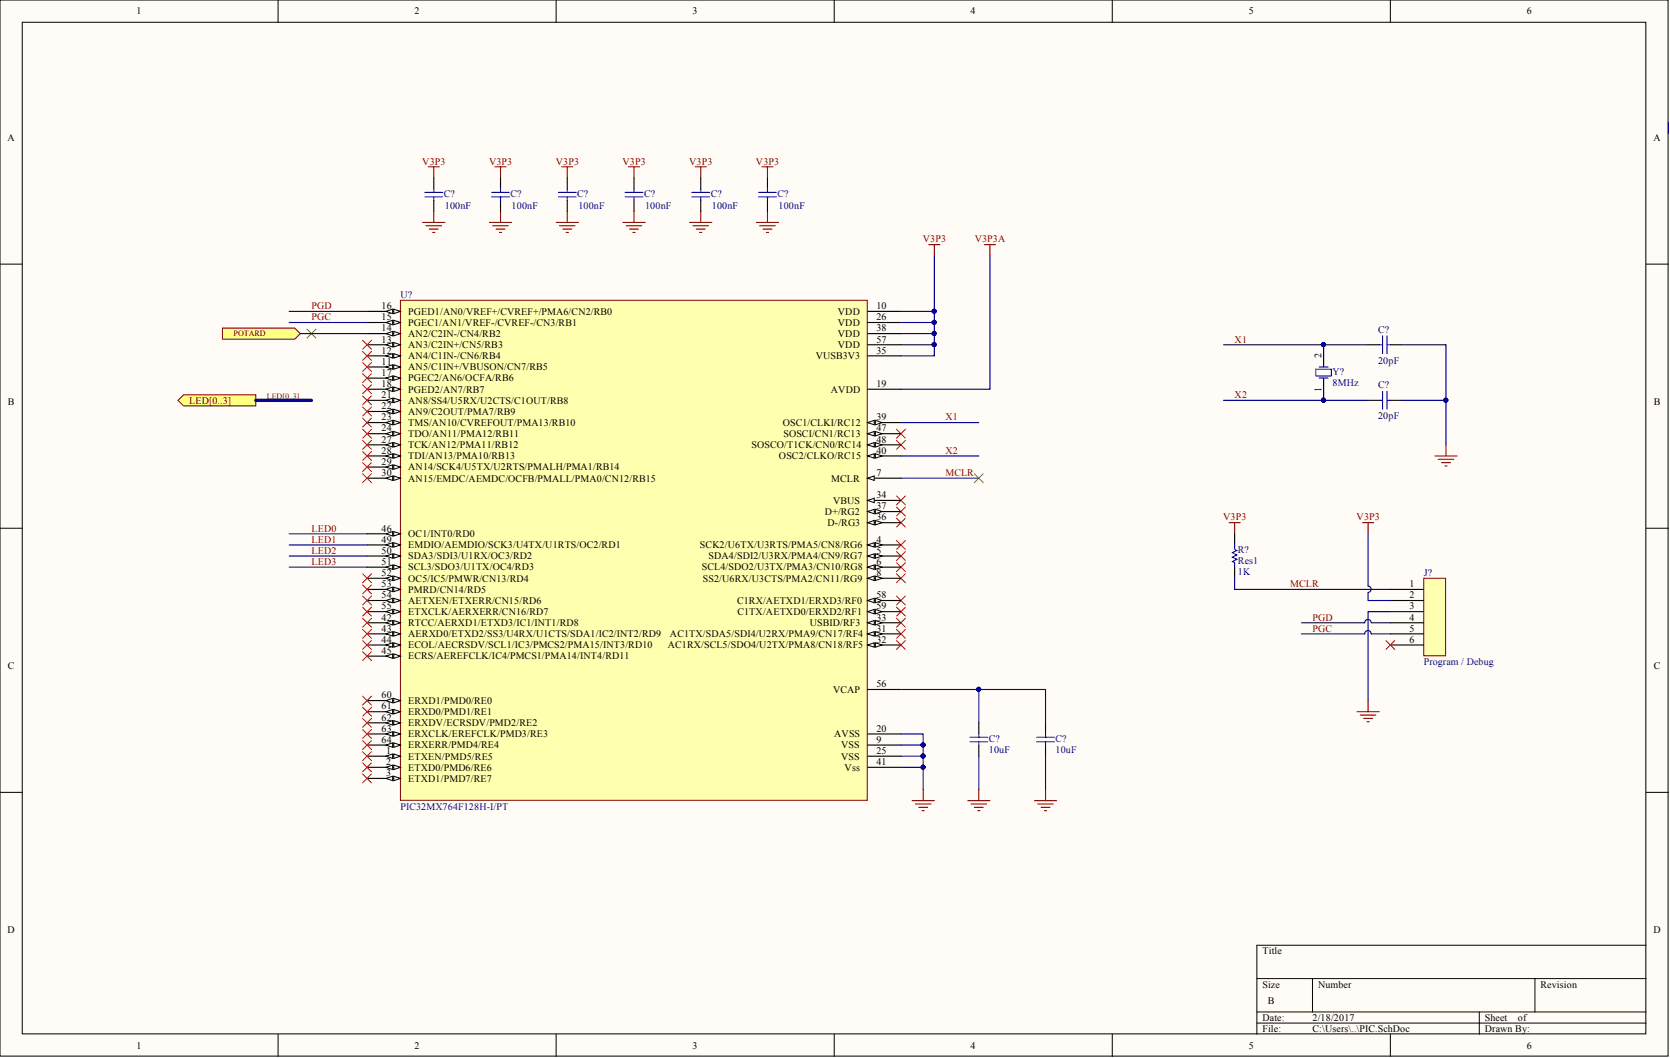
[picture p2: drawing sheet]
<svg xmlns="http://www.w3.org/2000/svg" width="381mm" height="241mm" viewBox="0 0 381 241" stroke-linecap="round" stroke-linejoin="round" font-family="sans-serif">
<g fill="#fffcf8" stroke="#000" stroke-width=".23">
<path d="M0 0h380.6v240.9h-380.6z"/>
<path d="M5.1 5.1h370.4v230.7h-370.4z"/>
</g>
<g fill="none" stroke="#000" stroke-width=".23">
<path d="M63.4 0v5.1M126.9 0v5.1M190.3 0v5.1M253.8 0v5.1M317.2 0v5.1M0 60.2h5.1M375.6 60.2h5M0 120.5h5.1M375.6 120.5h5M0 180.7h5.1M375.6 180.7h5M375.6 215.6h-88.9v20.3"/>
<path d="M63.4 235.9v5M126.9 235.9v5M190.3 235.9v5M253.8 235.9v5M286.7 223.2h88.9M286.7 230.8h88.9M286.7 233.3h88.9M299.4 223.2v7.6M317.2 235.9v5M337.5 230.8v5.1M350.2 223.2v7.6"/>
</g>
<g fill="none" stroke="#000080" stroke-width=".25">
<path d="M213.2 58.3v22.9h-7.7M225.8 58.3v30.5h-20.3M205.5 78.6h7.7M205.5 76.1h7.7M205.5 73.6h7.7M205.5 71h7.7M205.5 96.4h17.8M205.5 104h17.8M205.5 109.1h17.8M205.5 157.3h33v7.6M223.3 157.3v7.6M205.5 167.4h5.1v12.7"/>
<path d="M205.5 169.9h5.1M205.5 172.5h5.1M205.5 175h5.1M223.3 172.5v7.6M238.5 172.5v7.6"/>
</g>
<g fill="#000080" stroke="#000080" stroke-width=".23">
<circle cx="213.1" cy="78.6" r=".47"/>
<circle cx="213.1" cy="76.1" r=".47"/>
<circle cx="213.1" cy="73.5" r=".47"/>
<circle cx="213.1" cy="71" r=".47"/>
<circle cx="210.6" cy="169.9" r=".47"/>
<circle cx="210.6" cy="172.4" r=".47"/>
<circle cx="210.6" cy="175" r=".47"/>
<circle cx="223.3" cy="157.2" r=".47"/>
</g>
<g fill="none" stroke="#800000" stroke-width=".25">
<path d="M211.9 55.8h2.5M213.2 55.8v2.5M224.6 55.8h2.5M225.8 55.8v2.5M208.1 182.6h5.1M208.8 183.4h3.6M209.6 184.1h2M210.4 184.9h.5M210.6 180.1v2.5M220.8 182.6h5M221.5 183.4h3.6M222.3 184.1h2"/>
<path d="M223.1 184.9h.5M223.3 180.1v2.5M236 182.6h5.1M236.8 183.4h3.5M237.5 184.1h2M238.3 184.9h.5M238.5 180.1v2.5"/>
</g>
<g fill="none" stroke="#f00" stroke-width=".23">
<path d="M204.5 97.9l2.1 2M206.6 97.9l-2.1 2M204.5 100.4l2.1 2.1M204.5 113.1l2.1 2.1M204.5 115.7l2.1 2M204.5 118.2l2.1 2M206.6 100.4l-2.1 2.1M206.6 113.1l-2.1 2.1M206.6 115.7l-2.1 2M206.6 118.2l-2.1 2M204.5 123.3l2.1 2M204.5 125.8l2.1 2"/>
<path d="M204.5 128.3l2.1 2.1M204.5 130.9l2.1 2M204.5 135.9l2.1 2.1M204.5 138.5l2.1 2M206.6 123.3l-2.1 2M206.6 125.8l-2.1 2M206.6 128.3l-2.1 2.1M206.6 130.9l-2.1 2M206.6 135.9l-2.1 2.1M206.6 138.5l-2.1 2M204.5 141l2.1 2M204.5 143.6l2.1 2"/>
<path d="M204.5 146.1l2.1 2M206.6 141l-2.1 2M206.6 143.6l-2.1 2M206.6 146.1l-2.1 2"/>
</g>
<path d="M223.3 164.9v2.5M223.3 169.9v2.6M238.5 164.9v2.5M238.5 169.9v2.6" fill="none" stroke="#000" stroke-width=".25"/>
<path d="M221.3 168.2h4M221.3 169.2h4M223.3 167.4v.8M223.3 169.2v.7M236.5 168.2h4.1M236.5 169.2h4.1M238.5 167.4v.8M238.5 169.2v.7" fill="none" stroke="#00f" stroke-width=".25"/>
<path d="M222.3 108l2 2.1M224.3 108l-2 2.1" fill="none" stroke="#0f0" stroke-width=".23"/>
<path d="M91.4 68.5h106.5v114h-106.5z" fill="#ffffb0" stroke="#800000" stroke-width=".23"/>
<path d="M83.7 71h7.7" fill="none" stroke="#000" stroke-width=".25"/>
<g fill="#fffcf8" stroke="#000" stroke-width=".23">
<path d="M89.8 70.5l1.6 .5-1.6 .5z"/>
<path d="M88.1 71l1.5-.5v1z"/>
</g>
<path d="M83.7 73.6h7.7" fill="none" stroke="#000" stroke-width=".25"/>
<g fill="#fffcf8" stroke="#000" stroke-width=".23">
<path d="M89.8 73l1.6 .6-1.6 .5z"/>
<path d="M88.1 73.6l1.5-.6v1.1z"/>
</g>
<path d="M83.7 76.1h7.7" fill="none" stroke="#000" stroke-width=".25"/>
<g fill="#fffcf8" stroke="#000" stroke-width=".23">
<path d="M89.8 75.6l1.6 .5-1.6 .5z"/>
<path d="M88.1 76.1l1.5-.5v1z"/>
</g>
<path d="M83.7 78.6h7.7" fill="none" stroke="#000" stroke-width=".25"/>
<g fill="#fffcf8" stroke="#000" stroke-width=".23">
<path d="M89.8 78.1l1.6 .5-1.6 .5z"/>
<path d="M88.1 78.6l1.5-.5v1z"/>
</g>
<path d="M83.7 81.2h7.7" fill="none" stroke="#000" stroke-width=".25"/>
<g fill="#fffcf8" stroke="#000" stroke-width=".23">
<path d="M89.8 80.7l1.6 .5-1.6 .5z"/>
<path d="M88.1 81.2l1.5-.5v1z"/>
</g>
<path d="M83.7 83.7h7.7" fill="none" stroke="#000" stroke-width=".25"/>
<g fill="#fffcf8" stroke="#000" stroke-width=".23">
<path d="M89.8 83.2l1.6 .5-1.6 .5z"/>
<path d="M88.1 83.7l1.5-.5v1z"/>
</g>
<path d="M83.7 86.2h7.7" fill="none" stroke="#000" stroke-width=".25"/>
<g fill="#fffcf8" stroke="#000" stroke-width=".23">
<path d="M89.8 85.7l1.6 .5-1.6 .5z"/>
<path d="M88.1 86.2l1.5-.5v1z"/>
</g>
<path d="M83.7 88.8h7.7" fill="none" stroke="#000" stroke-width=".25"/>
<g fill="#fffcf8" stroke="#000" stroke-width=".23">
<path d="M89.8 88.3l1.6 .5-1.6 .5z"/>
<path d="M88.1 88.8l1.5-.5v1z"/>
</g>
<path d="M83.7 91.3h7.7" fill="none" stroke="#000" stroke-width=".25"/>
<g fill="#fffcf8" stroke="#000" stroke-width=".23">
<path d="M89.8 90.8l1.6 .5-1.6 .5z"/>
<path d="M88.1 91.3l1.5-.5v1z"/>
</g>
<path d="M83.7 93.8h7.7" fill="none" stroke="#000" stroke-width=".25"/>
<g fill="#fffcf8" stroke="#000" stroke-width=".23">
<path d="M89.8 93.3l1.6 .5-1.6 .6z"/>
<path d="M88.1 93.8l1.5-.5v1.1z"/>
</g>
<path d="M83.7 96.4h7.7" fill="none" stroke="#000" stroke-width=".25"/>
<g fill="#fffcf8" stroke="#000" stroke-width=".23">
<path d="M89.8 95.9l1.6 .5-1.6 .5z"/>
<path d="M88.1 96.4l1.5-.5v1z"/>
</g>
<path d="M83.7 98.9h7.7" fill="none" stroke="#000" stroke-width=".25"/>
<g fill="#fffcf8" stroke="#000" stroke-width=".23">
<path d="M89.8 98.4l1.6 .5-1.6 .5z"/>
<path d="M88.1 98.9l1.5-.5v1z"/>
</g>
<path d="M83.7 101.5h7.7" fill="none" stroke="#000" stroke-width=".25"/>
<g fill="#fffcf8" stroke="#000" stroke-width=".23">
<path d="M89.8 100.9l1.6 .6-1.6 .5z"/>
<path d="M88.1 101.5l1.5-.6v1.1z"/>
</g>
<path d="M83.7 104h7.7" fill="none" stroke="#000" stroke-width=".25"/>
<g fill="#fffcf8" stroke="#000" stroke-width=".23">
<path d="M89.8 103.5l1.6 .5-1.6 .5z"/>
<path d="M88.1 104l1.5-.5v1z"/>
</g>
<path d="M83.7 106.5h7.7" fill="none" stroke="#000" stroke-width=".25"/>
<g fill="#fffcf8" stroke="#000" stroke-width=".23">
<path d="M89.8 106l1.6 .5-1.6 .5z"/>
<path d="M88.1 106.5l1.5-.5v1z"/>
</g>
<path d="M83.7 109.1h7.7" fill="none" stroke="#000" stroke-width=".25"/>
<g fill="#fffcf8" stroke="#000" stroke-width=".23">
<path d="M89.8 108.6l1.6 .5-1.6 .5z"/>
<path d="M88.1 109.1l1.5-.5v1z"/>
</g>
<path d="M83.7 121.7h7.7" fill="none" stroke="#000" stroke-width=".25"/>
<g fill="#fffcf8" stroke="#000" stroke-width=".23">
<path d="M89.8 121.2l1.6 .5-1.6 .6z"/>
<path d="M88.1 121.7l1.5-.5v1.1z"/>
</g>
<path d="M83.7 124.3h7.7" fill="none" stroke="#000" stroke-width=".25"/>
<g fill="#fffcf8" stroke="#000" stroke-width=".23">
<path d="M89.8 123.8l1.6 .5-1.6 .5z"/>
<path d="M88.1 124.3l1.5-.5v1z"/>
</g>
<path d="M83.7 126.8h7.7" fill="none" stroke="#000" stroke-width=".25"/>
<g fill="#fffcf8" stroke="#000" stroke-width=".23">
<path d="M89.8 126.3l1.6 .5-1.6 .5z"/>
<path d="M88.1 126.8l1.5-.5v1z"/>
</g>
<path d="M83.7 129.4h7.7" fill="none" stroke="#000" stroke-width=".25"/>
<g fill="#fffcf8" stroke="#000" stroke-width=".23">
<path d="M89.8 128.8l1.6 .6-1.6 .5z"/>
<path d="M88.1 129.4l1.5-.6v1.1z"/>
</g>
<path d="M83.7 131.9h7.7" fill="none" stroke="#000" stroke-width=".25"/>
<g fill="#fffcf8" stroke="#000" stroke-width=".23">
<path d="M89.8 131.4l1.6 .5-1.6 .5z"/>
<path d="M88.1 131.9l1.5-.5v1z"/>
</g>
<path d="M83.7 134.4h7.7" fill="none" stroke="#000" stroke-width=".25"/>
<g fill="#fffcf8" stroke="#000" stroke-width=".23">
<path d="M89.8 133.9l1.6 .5-1.6 .5z"/>
<path d="M88.1 134.4l1.5-.5v1z"/>
</g>
<path d="M83.7 137h7.7" fill="none" stroke="#000" stroke-width=".25"/>
<g fill="#fffcf8" stroke="#000" stroke-width=".23">
<path d="M89.8 136.5l1.6 .5-1.6 .5z"/>
<path d="M88.1 137l1.5-.5v1z"/>
</g>
<path d="M83.7 139.5h7.7" fill="none" stroke="#000" stroke-width=".25"/>
<g fill="#fffcf8" stroke="#000" stroke-width=".23">
<path d="M89.8 139l1.6 .5-1.6 .5z"/>
<path d="M88.1 139.5l1.5-.5v1z"/>
</g>
<path d="M83.7 142h7.7" fill="none" stroke="#000" stroke-width=".25"/>
<g fill="#fffcf8" stroke="#000" stroke-width=".23">
<path d="M89.8 141.5l1.6 .5-1.6 .5z"/>
<path d="M88.1 142l1.5-.5v1z"/>
</g>
<path d="M83.7 144.6h7.7" fill="none" stroke="#000" stroke-width=".25"/>
<g fill="#fffcf8" stroke="#000" stroke-width=".23">
<path d="M89.8 144.1l1.6 .5-1.6 .5z"/>
<path d="M88.1 144.6l1.5-.5v1z"/>
</g>
<path d="M83.7 147.1h7.7" fill="none" stroke="#000" stroke-width=".25"/>
<g fill="#fffcf8" stroke="#000" stroke-width=".23">
<path d="M89.8 146.6l1.6 .5-1.6 .5z"/>
<path d="M88.1 147.1l1.5-.5v1z"/>
</g>
<path d="M83.7 149.6h7.7" fill="none" stroke="#000" stroke-width=".25"/>
<g fill="#fffcf8" stroke="#000" stroke-width=".23">
<path d="M89.8 149.1l1.6 .5-1.6 .5z"/>
<path d="M88.1 149.6l1.5-.5v1z"/>
</g>
<path d="M83.7 159.8h7.7" fill="none" stroke="#000" stroke-width=".25"/>
<g fill="#fffcf8" stroke="#000" stroke-width=".23">
<path d="M89.8 159.3l1.6 .5-1.6 .5z"/>
<path d="M88.1 159.8l1.5-.5v1z"/>
</g>
<path d="M83.7 162.3h7.7" fill="none" stroke="#000" stroke-width=".25"/>
<g fill="#fffcf8" stroke="#000" stroke-width=".23">
<path d="M89.8 161.8l1.6 .5-1.6 .5z"/>
<path d="M88.1 162.3l1.5-.5v1z"/>
</g>
<path d="M83.7 164.9h7.7" fill="none" stroke="#000" stroke-width=".25"/>
<g fill="#fffcf8" stroke="#000" stroke-width=".23">
<path d="M89.8 164.4l1.6 .5-1.6 .5z"/>
<path d="M88.1 164.9l1.5-.5v1z"/>
</g>
<path d="M83.7 167.4h7.7" fill="none" stroke="#000" stroke-width=".25"/>
<g fill="#fffcf8" stroke="#000" stroke-width=".23">
<path d="M89.8 166.9l1.6 .5-1.6 .5z"/>
<path d="M88.1 167.4l1.5-.5v1z"/>
</g>
<path d="M83.7 169.9h7.7" fill="none" stroke="#000" stroke-width=".25"/>
<g fill="#fffcf8" stroke="#000" stroke-width=".23">
<path d="M89.8 169.4l1.6 .5-1.6 .5z"/>
<path d="M88.1 169.9l1.5-.5v1z"/>
</g>
<path d="M83.7 172.5h7.7" fill="none" stroke="#000" stroke-width=".25"/>
<g fill="#fffcf8" stroke="#000" stroke-width=".23">
<path d="M89.8 172l1.6 .5-1.6 .5z"/>
<path d="M88.1 172.5l1.5-.5v1z"/>
</g>
<path d="M197.9 71h7.6M197.9 73.6h7.6M197.9 76.1h7.6M197.9 78.6h7.6M197.9 81.2h7.6M197.9 88.8h7.6M197.9 96.4h7.6" fill="none" stroke="#000" stroke-width=".25"/>
<g fill="#fffcf8" stroke="#000" stroke-width=".23">
<path d="M197.9 96.4l1.6-.5v1z"/>
<path d="M199.7 95.9l1.5 .5-1.5 .5z"/>
</g>
<path d="M197.9 98.9h7.6" fill="none" stroke="#000" stroke-width=".25"/>
<g fill="#fffcf8" stroke="#000" stroke-width=".23">
<path d="M197.9 98.9l1.6-.5v1z"/>
<path d="M199.7 98.4l1.5 .5-1.5 .5z"/>
</g>
<path d="M197.9 101.5h7.6" fill="none" stroke="#000" stroke-width=".25"/>
<g fill="#fffcf8" stroke="#000" stroke-width=".23">
<path d="M197.9 101.5l1.6-.6v1.1z"/>
<path d="M199.7 100.9l1.5 .6-1.5 .5z"/>
</g>
<path d="M197.9 104h7.6" fill="none" stroke="#000" stroke-width=".25"/>
<g fill="#fffcf8" stroke="#000" stroke-width=".23">
<path d="M197.9 104l1.6-.5v1z"/>
<path d="M199.7 103.5l1.5 .5-1.5 .5z"/>
</g>
<path d="M197.9 109.1h7.6" fill="none" stroke="#000" stroke-width=".25"/>
<path d="M197.9 109.1l1.6-.5v1z" fill="#fffcf8" stroke="#000" stroke-width=".23"/>
<path d="M197.9 114.1h7.6" fill="none" stroke="#000" stroke-width=".25"/>
<path d="M197.9 114.1l1.6-.5v1z" fill="#fffcf8" stroke="#000" stroke-width=".23"/>
<path d="M197.9 116.7h7.6" fill="none" stroke="#000" stroke-width=".25"/>
<g fill="#fffcf8" stroke="#000" stroke-width=".23">
<path d="M197.9 116.7l1.6-.5v1z"/>
<path d="M199.7 116.2l1.5 .5-1.5 .5z"/>
</g>
<path d="M197.9 119.2h7.6" fill="none" stroke="#000" stroke-width=".25"/>
<g fill="#fffcf8" stroke="#000" stroke-width=".23">
<path d="M197.9 119.2l1.6-.5v1z"/>
<path d="M199.7 118.7l1.5 .5-1.5 .5z"/>
</g>
<path d="M197.9 124.3h7.6" fill="none" stroke="#000" stroke-width=".25"/>
<g fill="#fffcf8" stroke="#000" stroke-width=".23">
<path d="M197.9 124.3l1.6-.5v1z"/>
<path d="M199.7 123.8l1.5 .5-1.5 .5z"/>
</g>
<path d="M197.9 126.8h7.6" fill="none" stroke="#000" stroke-width=".25"/>
<g fill="#fffcf8" stroke="#000" stroke-width=".23">
<path d="M197.9 126.8l1.6-.5v1z"/>
<path d="M199.7 126.3l1.5 .5-1.5 .5z"/>
</g>
<path d="M197.9 129.4h7.6" fill="none" stroke="#000" stroke-width=".25"/>
<g fill="#fffcf8" stroke="#000" stroke-width=".23">
<path d="M197.9 129.4l1.6-.6v1.1z"/>
<path d="M199.7 128.8l1.5 .6-1.5 .5z"/>
</g>
<path d="M197.9 131.9h7.6" fill="none" stroke="#000" stroke-width=".25"/>
<g fill="#fffcf8" stroke="#000" stroke-width=".23">
<path d="M197.9 131.9l1.6-.5v1z"/>
<path d="M199.7 131.4l1.5 .5-1.5 .5z"/>
</g>
<path d="M197.9 137h7.6" fill="none" stroke="#000" stroke-width=".25"/>
<g fill="#fffcf8" stroke="#000" stroke-width=".23">
<path d="M197.9 137l1.6-.5v1z"/>
<path d="M199.7 136.5l1.5 .5-1.5 .5z"/>
</g>
<path d="M197.9 139.5h7.6" fill="none" stroke="#000" stroke-width=".25"/>
<g fill="#fffcf8" stroke="#000" stroke-width=".23">
<path d="M197.9 139.5l1.6-.5v1z"/>
<path d="M199.7 139l1.5 .5-1.5 .5z"/>
</g>
<path d="M197.9 142h7.6" fill="none" stroke="#000" stroke-width=".25"/>
<g fill="#fffcf8" stroke="#000" stroke-width=".23">
<path d="M197.9 142l1.6-.5v1z"/>
<path d="M199.7 141.5l1.5 .5-1.5 .5z"/>
</g>
<path d="M197.9 144.6h7.6" fill="none" stroke="#000" stroke-width=".25"/>
<g fill="#fffcf8" stroke="#000" stroke-width=".23">
<path d="M197.9 144.6l1.6-.5v1z"/>
<path d="M199.7 144.1l1.5 .5-1.5 .5z"/>
</g>
<path d="M197.9 147.1h7.6" fill="none" stroke="#000" stroke-width=".25"/>
<g fill="#fffcf8" stroke="#000" stroke-width=".23">
<path d="M197.9 147.1l1.6-.5v1z"/>
<path d="M199.7 146.6l1.5 .5-1.5 .5z"/>
</g>
<path d="M197.9 157.3h7.6M83.7 177.5h7.7M197.9 167.4h7.6M197.9 169.9h7.6" fill="none" stroke="#000" stroke-width=".25"/>
<g fill="#fffcf8" stroke="#000" stroke-width=".23">
<path d="M89.8 177l1.6 .5-1.6 .5z"/>
<path d="M88.1 177.5l1.5-.5v1z"/>
</g>
<path d="M312.1 78.6h2.6M317.2 78.6h2.5M312.1 91.3h2.6M317.2 91.3h2.5M281.7 121.7v2.6M281.7 129.4v2.5M83.7 175h7.7M197.9 175h7.6M197.9 172.5h7.6" fill="none" stroke="#000" stroke-width=".25"/>
<path d="M380.6 27.9v2.5M66 71h17.7M66 73.6h17.7M279.1 78.6h33M319.7 78.6h10.2v22.9M279.1 91.3h33M319.7 91.3h10.2M66 121.7h17.7M66 124.3h17.7M66 126.8h17.7M66 129.4h17.7M281.7 131.9v2.5h35.5" fill="none" stroke="#000080" stroke-width=".25"/>
<path d="M70 75.1l2.1 2M72.1 75.1l-2.1 2" fill="none" stroke="#0f0" stroke-width=".23"/>
<g fill="none" stroke="#f00" stroke-width=".23">
<path d="M82.7 77.6l2.1 2M84.8 77.6l-2.1 2M82.7 80.2l2.1 2M82.7 82.7l2.1 2M82.7 85.2l2.1 2.1M82.7 87.8l2.1 2M82.7 90.3l2.1 2M82.7 92.8l2.1 2.1M82.7 95.4l2.1 2M82.7 97.9l2.1 2M84.8 80.2l-2.1 2M84.8 82.7l-2.1 2"/>
<path d="M84.8 85.2l-2.1 2.1M84.8 87.8l-2.1 2M84.8 90.3l-2.1 2M84.8 92.8l-2.1 2.1M84.8 95.4l-2.1 2M84.8 97.9l-2.1 2M82.7 100.4l2.1 2.1M82.7 103l2.1 2M82.7 105.5l2.1 2M82.7 108l2.1 2.1M84.8 100.4l-2.1 2.1M84.8 103l-2.1 2"/>
<path d="M84.8 105.5l-2.1 2M84.8 108l-2.1 2.1M82.7 130.9l2.1 2M82.7 133.4l2.1 2M82.7 135.9l2.1 2.1M82.7 138.5l2.1 2M84.8 130.9l-2.1 2M84.8 133.4l-2.1 2M84.8 135.9l-2.1 2.1M84.8 138.5l-2.1 2M82.7 141l2.1 2M82.7 143.6l2.1 2"/>
<path d="M82.7 146.1l2.1 2M82.7 148.6l2.1 2.1M82.7 158.8l2.1 2M84.8 141l-2.1 2M84.8 143.6l-2.1 2M84.8 146.1l-2.1 2M84.8 148.6l-2.1 2.1M84.8 158.8l-2.1 2M82.7 161.3l2.1 2M82.7 163.8l2.1 2.1M82.7 166.4l2.1 2M82.7 168.9l2.1 2"/>
<path d="M82.7 171.5l2.1 2M82.7 176.5l2.1 2.1M84.8 161.3l-2.1 2M84.8 163.8l-2.1 2.1M84.8 166.4l-2.1 2M84.8 168.9l-2.1 2M84.8 171.5l-2.1 2M84.8 176.5l-2.1 2.1"/>
</g>
<path d="M314.7 78.6h.7M315.4 76.6v4.1M316.4 76.6v4.1M316.4 78.6h.8M314.7 91.3h.7M315.4 89.3v4M316.4 89.3v4M316.4 91.3h.8M281.7 124.3v1l.5 .2-1 .6 1 .5-1 .5 1 .5-1 .5 .5 .2v1.1" fill="none" stroke="#00f" stroke-width=".25"/>
<circle cx="329.8" cy="91.3" r=".47" fill="#000080" stroke="#000080" stroke-width=".23"/>
<path d="M280.4 119.2h2.5M281.7 119.2v2.5M327.3 104h5.1M328.1 104.8h3.6M328.9 105.5h2M329.6 106.3h.5M329.9 101.5v2.5" fill="none" stroke="#800000" stroke-width=".25"/>
<path d="M324.8 131.9h5v17.7h-5z" fill="#ffffb0" stroke="#800000" stroke-width=".23"/>
<g fill="none" stroke="#000" stroke-width=".25">
<path d="M99 40.6v2.5M99 45.7v2.5M114.2 40.6v2.5M114.2 45.7v2.5M129.4 40.6v2.5M129.4 45.7v2.5M144.6 40.6v2.5M144.6 45.7v2.5M159.9 40.6v2.5M159.9 45.7v2.5M175.1 40.6v2.5M175.1 45.7v2.5"/>
<path d="M317.2 139.5h7.6M317.2 137h7.6M317.2 134.4h7.6M317.2 147.1h7.6M317.2 144.6h7.6M317.2 142h7.6"/>
</g>
<path d="M316.2 146.1l2 2M318.2 146.1l-2 2" fill="none" stroke="#f00" stroke-width=".23"/>
<path d="M312.1 135.2v1.8h5.1M312.1 121.7v12a.72 .72 0 0 1 .7 .7 .72 .72 0 0 1-.7 .7M317.2 139.5h-5.1v20.3M312.8 142a.72 .72 0 0 0-.7-.7 .72 .72 0 0 0-.7 .7h-14.5M312.8 144.6a.72 .72 0 0 0-.7-.8 .72 .72 0 0 0-.7 .8h-14.5M312.9 142h4.3M312.9 144.6h4.3" fill="none" stroke="#000080" stroke-width=".25"/>
<g fill="none" stroke="#800000" stroke-width=".25">
<path d="M97.7 38h2.5M99 38v2.6M112.9 38h2.6M114.2 38v2.6M128.1 38h2.6M129.4 38v2.6M143.4 38h2.5M144.6 38v2.6M158.6 38h2.5M159.9 38v2.6M173.8 38h2.6M175.1 38v2.6"/>
<path d="M96.4 50.7h5.1M97.2 51.5h3.5M98 52.3h2M98.7 53h.5M99 48.2v2.5M111.7 50.7h5M112.4 51.5h3.6M113.2 52.3h2M113.9 53h.5M114.2 48.2v2.5M126.9 50.7h5.1M127.6 51.5h3.6"/>
<path d="M128.4 52.3h2M129.2 53h.5M129.4 48.2v2.5M142.1 50.7h5.1M142.9 51.5h3.5M143.6 52.3h2.1M144.4 53h.5M144.6 48.2v2.5M157.3 50.7h5.1M158.1 51.5h3.5M158.9 52.3h2M159.6 53h.5"/>
<path d="M159.9 48.2v2.5M172.6 50.7h5M173.3 51.5h3.6M174.1 52.3h2M174.8 53h.5M175.1 48.2v2.5M310.9 119.2h2.5M312.1 119.2v2.5M312.1 159.8v2.5M309.6 162.3h5.1M310.3 163.1h3.6M311.1 163.8h2"/>
<path d="M311.9 164.6h.5"/>
</g>
<g fill="none" stroke="#00f" stroke-width=".25">
<path d="M96.9 44.9h4.1M96.9 43.9h4.1M99 43.1v.8M99 44.9v.8M112.2 44.9h4M112.2 43.9h4M114.2 43.1v.8M114.2 44.9v.8M127.4 44.9h4M127.4 43.9h4M129.4 43.1v.8M129.4 44.9v.8"/>
<path d="M142.6 44.9h4.1M142.6 43.9h4.1M144.6 43.1v.8M144.6 44.9v.8M157.8 44.9h4.1M157.8 43.9h4.1M159.9 43.1v.8M159.9 44.9v.8M173.1 44.9h4M173.1 43.9h4M175.1 43.1v.8M175.1 44.9v.8"/>
</g>
<path d="M40.6 91.3l1.3-1.3h16.5v2.6h-16.5z" fill-rule="evenodd" fill="#ffff80" stroke="#800000" stroke-width=".23"/>
<path d="M58.4 91.3h12.7" fill="none" stroke="#000080" stroke-width=".76"/>
<path d="M50.8 74.8h16.4l1.3 1.3-1.3 1.3h-16.4z" fill-rule="evenodd" fill="#ffff80" stroke="#800000" stroke-width=".23"/>
<path d="M68.5 76.1h15.2" fill="none" stroke="#000080" stroke-width=".25"/>
<text font-size="6.3" fill="#000080" x="301.3" y="82.4">PIY?02</text>
<text font-size="6" fill="#000080" x="301.3" y="89.9">PIY?01</text>
<g font-size="2.3">
<text x="31.1" y="3.3">1</text>
<text x="94.6" y="3.3">2</text>
<text x="158" y="3.3">3</text>
<text x="221.4" y="3.3">4</text>
<text x="284.9" y="3.3">5</text>
<text x="348.3" y="3.3">6</text>
<text x="1.7" y="32.1">A</text>
<text x="377.3" y="32.1">A</text>
<text x="87" y="70.5">16</text>
<text x="93.1" y="71.8">PGED1/AN0/VREF+/CVREF+/PMA6/CN2/RB0</text>
<text x="191.2" y="71.8">VDD</text>
<text x="200" y="70.5">10</text>
<text x="87" y="73">15</text>
<text x="87" y="75.6">14</text>
<text x="93.1" y="74.3">PGEC1/AN1/VREF-/CVREF-/CN3/RB1</text>
<text x="93.1" y="76.9">AN2/C2IN-/CN4/RB2</text>
<text x="191.2" y="74.3">VDD</text>
<text x="191.2" y="76.9">VDD</text>
<text x="200" y="73">26</text>
<text x="200" y="75.6">38</text>
<text x="87" y="78.1">13</text>
<text x="87" y="80.7">12</text>
<text x="87" y="83.2">11</text>
<text x="93.1" y="79.4">AN3/C2IN+/CN5/RB3</text>
<text x="93.1" y="81.9">AN4/C1IN-/CN6/RB4</text>
<text x="186.1" y="81.9">VUSB3V3</text>
<text x="191.2" y="79.4">VDD</text>
<text x="200" y="78.1">57</text>
<text x="200" y="80.7">35</text>
<text x="301.5" y="81.7" transform="rotate(-90 301.5 81.7)">2</text>
<text x="87" y="85.7">17</text>
<text x="87" y="88.3">18</text>
<text x="93.1" y="84.5">AN5/C1IN+/VBUSON/CN7/RB5</text>
<text x="93.1" y="87">PGEC2/AN6/OCFA/RB6</text>
<text x="93.1" y="89.5">PGED2/AN7/RB7</text>
<text x="189.6" y="89.5">AVDD</text>
<text x="200" y="88.3">19</text>
<text x="301.5" y="89.4" transform="rotate(-90 301.5 89.4)">1</text>
<text x="1.8" y="92.4">B</text>
<text x="87" y="90.8">21</text>
<text x="87" y="93.3">22</text>
<text x="87" y="95.9">23</text>
<text x="93.1" y="92.1">AN8/SS4/U5RX/U2CTS/C1OUT/RB8</text>
<text x="93.1" y="94.6">AN9/C2OUT/PMA7/RB9</text>
<text x="200" y="95.9">39</text>
<text x="377.3" y="92.4">B</text>
<text x="87" y="98.4">24</text>
<text x="87" y="100.9">27</text>
<text x="93.1" y="97.1">TMS/AN10/CVREFOUT/PMA13/RB10</text>
<text x="93.1" y="99.7">TDO/AN11/PMA12/RB11</text>
<text x="178.6" y="97.1">OSC1/CLKI/RC12</text>
<text x="178.7" y="99.7">SOSCI/CN1/RC13</text>
<text x="200" y="98.4">47</text>
<text x="200" y="100.9">48</text>
<text x="87" y="103.5">28</text>
<text x="87" y="106">29</text>
<text x="93.1" y="102.2">TCK/AN12/PMA11/RB12</text>
<text x="93.1" y="104.8">TDI/AN13/PMA10/RB13</text>
<text x="93.1" y="107.3">AN14/SCK4/U5TX/U2RTS/PMALH/PMA1/RB14</text>
<text x="171.5" y="102.2">SOSCO/T1CK/CN0/RC14</text>
<text x="177.7" y="104.8">OSC2/CLKO/RC15</text>
<text x="200" y="103.5">40</text>
<text x="87" y="108.6">30</text>
<text x="93.1" y="109.8">AN15/EMDC/AEMDC/OCFB/PMALL/PMA0/CN12/RB15</text>
<text x="189.6" y="109.8">MCLR</text>
<text x="200" y="108.6">7</text>
<text x="200" y="113.6">34</text>
<text x="188.2" y="117.4">D+/RG2</text>
<text x="188.8" y="120">D-/RG3</text>
<text x="190.1" y="114.9">VBUS</text>
<text x="200" y="116.2">37</text>
<text x="200" y="118.7">36</text>
<text x="87" y="121.2">46</text>
<text x="87" y="123.8">49</text>
<text x="93.1" y="122.5">OC1/INT0/RD0</text>
<text x="93.1" y="125">EMDIO/AEMDIO/SCK3/U4TX/U1RTS/OC2/RD1</text>
<text x="159.7" y="125">SCK2/U6TX/U3RTS/PMA5/CN8/RG6</text>
<text x="200" y="123.8">4</text>
<text x="87" y="126.3">50</text>
<text x="87" y="128.8">51</text>
<text x="87" y="131.4">52</text>
<text x="93.1" y="127.6">SDA3/SDI3/U1RX/OC3/RD2</text>
<text x="93.1" y="130.1">SCL3/SDO3/U1TX/OC4/RD3</text>
<text x="160.1" y="130.1">SCL4/SDO2/U3TX/PMA3/CN10/RG8</text>
<text x="161.6" y="127.6">SDA4/SDI2/U3RX/PMA4/CN9/RG7</text>
<text x="200" y="126.3">5</text>
<text x="200" y="128.8">6</text>
<text x="200" y="131.4">8</text>
<text x="87" y="133.9">53</text>
<text x="87" y="136.5">54</text>
<text x="93.1" y="132.7">OC5/IC5/PMWR/CN13/RD4</text>
<text x="93.1" y="135.2">PMRD/CN14/RD5</text>
<text x="93.1" y="137.7">AETXEN/ETXERR/CN15/RD6</text>
<text x="160.4" y="132.7">SS2/U6RX/U3CTS/PMA2/CN11/RG9</text>
<text x="168.2" y="137.7">C1RX/AETXD1/ERXD3/RF0</text>
<text x="200" y="136.5">58</text>
<text x="321.6" y="136.5">2</text>
<text x="321.6" y="133.9">1</text>
<text x="87" y="139">55</text>
<text x="87" y="141.5">42</text>
<text x="93.1" y="140.3">ETXCLK/AERXERR/CN16/RD7</text>
<text x="93.1" y="142.8">RTCC/AERXD1/ETXD3/IC1/INT1/RD8</text>
<text x="168.2" y="140.3">C1TX/AETXD0/ERXD2/RF1</text>
<text x="184.7" y="142.8">USBID/RF3</text>
<text x="200" y="139">59</text>
<text x="200" y="141.5">33</text>
<text x="321.6" y="141.5">4</text>
<text x="321.6" y="139">3</text>
<text x="87" y="144.1">43</text>
<text x="87" y="146.6">44</text>
<text x="87" y="149.1">45</text>
<text x="93.1" y="145.3">AERXD0/ETXD2/SS3/U4RX/U1CTS/SDA1/IC2/INT2/RD9</text>
<text x="93.1" y="147.9">ECOL/AECRSDV/SCL1/IC3/PMCS2/PMA15/INT3/RD10</text>
<text x="152.3" y="147.9">AC1RX/SCL5/SDO4/U2TX/PMA8/CN18/RF5</text>
<text x="152.8" y="145.3">AC1TX/SDA5/SDI4/U2RX/PMA9/CN17/RF4</text>
<text x="200" y="144.1">31</text>
<text x="200" y="146.6">32</text>
<text x="321.6" y="146.6">6</text>
<text x="321.6" y="144.1">5</text>
<text x="1.8" y="152.6">C</text>
<text x="93.1" y="150.4">ECRS/AEREFCLK/IC4/PMCS1/PMA14/INT4/RD11</text>
<text x="377.3" y="152.6">C</text>
<text x="87" y="159.3">60</text>
<text x="87" y="161.8">61</text>
<text x="93.1" y="160.5">ERXD1/PMD0/RE0</text>
<text x="190.1" y="158">VCAP</text>
<text x="200" y="156.7">56</text>
<text x="87" y="164.4">62</text>
<text x="87" y="166.9">63</text>
<text x="93.1" y="163.1">ERXD0/PMD1/RE1</text>
<text x="93.1" y="165.6">ERXDV/ECRSDV/PMD2/RE2</text>
<text x="200" y="166.9">20</text>
<text x="87" y="169.4">64</text>
<text x="88.1" y="172">1</text>
<text x="93.1" y="168.2">ERXCLK/EREFCLK/PMD3/RE3</text>
<text x="93.1" y="170.7">ERXERR/PMD4/RE4</text>
<text x="93.1" y="173.2">ETXEN/PMD5/RE5</text>
<text x="190.3" y="168.2">AVSS</text>
<text x="191.9" y="170.7">VSS</text>
<text x="191.9" y="173.2">VSS</text>
<text x="200" y="169.4">9</text>
<text x="200" y="172">25</text>
<text x="88.1" y="177">3</text>
<text x="88.1" y="174.5">2</text>
<text x="93.1" y="178.3">ETXD1/PMD7/RE7</text>
<text x="93.1" y="175.8">ETXD0/PMD6/RE6</text>
<text x="192.7" y="175.8">Vss</text>
<text x="200" y="174.5">41</text>
<text x="1.7" y="212.9">D</text>
<text x="377.3" y="212.9">D</text>
<text x="288" y="217.6">Title</text>
<text x="288" y="225.2">Size</text>
<text x="300.7" y="225.2">Number</text>
<text x="351.5" y="225.2">Revision</text>
<text x="288" y="232.8">Date:</text>
<text x="289.3" y="229">B</text>
<text x="299.4" y="232.8">2/18/2017</text>
<text x="338.8" y="232.8">Sheet</text>
<text x="346.3" y="232.8">of</text>
<text x="31.1" y="239.2">1</text>
<text x="94.6" y="239.2">2</text>
<text x="158" y="239.2">3</text>
<text x="221.4" y="239.2">4</text>
<text x="284.9" y="239.2">5</text>
<text x="288" y="235.4">File:</text>
<text x="299.4" y="235.4">C:\Users\..\PIC.SchDoc</text>
<text x="338.8" y="235.4">Drawn By:</text>
<text x="348.3" y="239.2">6</text>
</g>
<g font-size="2.3" fill="#800000">
<text x="96.3" y="37.5">V3P3</text>
<text x="111.6" y="37.5">V3P3</text>
<text x="126.8" y="37.5">V3P3</text>
<text x="142" y="37.5">V3P3</text>
<text x="157.2" y="37.5">V3P3</text>
<text x="172.5" y="37.5">V3P3</text>
<text x="210.5" y="55.3">V3P3</text>
<text x="222.4" y="55.3">V3P3A</text>
<text x="71.1" y="70.5">PGD</text>
<text x="71.1" y="73">PGC</text>
<text x="281.7" y="78.1">X1</text>
<text x="43.1" y="92.1">LED[0..3]</text>
<text x="215.7" y="95.9">X1</text>
<text x="281.7" y="90.8">X2</text>
<text x="215.7" y="103.5">X2</text>
<text x="215.7" y="108.6">MCLR</text>
<text x="279.1" y="118.7">V3P3</text>
<text x="309.5" y="118.7">V3P3</text>
<text x="71.1" y="121.2">LED0</text>
<text x="71.1" y="123.8">LED1</text>
<text x="71.1" y="126.3">LED2</text>
<text x="71.1" y="128.8">LED3</text>
<text x="294.4" y="133.9">MCLR</text>
<text x="299.4" y="141.5">PGD</text>
<text x="299.4" y="144.1">PGC</text>
</g>
<g font-size="2.3" fill="#000080">
<text x="101.2" y="44.9">C?</text>
<text x="101.5" y="47.7">100nF</text>
<text x="116.5" y="44.9">C?</text>
<text x="116.7" y="47.7">100nF</text>
<text x="131.7" y="44.9">C?</text>
<text x="132" y="47.7">100nF</text>
<text x="146.9" y="44.9">C?</text>
<text x="147.2" y="47.7">100nF</text>
<text x="162.2" y="44.9">C?</text>
<text x="162.4" y="47.7">100nF</text>
<text x="177.4" y="44.9">C?</text>
<text x="177.6" y="47.7">100nF</text>
<text x="91.4" y="68">U?</text>
<text x="314.4" y="75.8">C?</text>
<text x="314.4" y="82.9">20pF</text>
<text x="304" y="85.5">Y?</text>
<text x="304" y="88">8MHz</text>
<text x="314.4" y="88.5">C?</text>
<text x="314.4" y="95.6">20pF</text>
<text x="282.4" y="131.1">1K</text>
<text x="282.4" y="126.1">R?</text>
<text x="282.4" y="128.6">Res1</text>
<text x="324.8" y="131.4">J?</text>
<text x="324.8" y="151.7">Program / Debug</text>
<text x="225.6" y="169.2">C?</text>
<text x="225.6" y="171.7">10uF</text>
<text x="240.8" y="169.2">C?</text>
<text x="240.8" y="171.7">10uF</text>
<text x="91.4" y="184.6">PIC32MX764F128H-I/PT</text>
</g>
<g font-size="1.9" fill="#800000">
<text x="53.3" y="76.7">POTARD</text>
<text x="60.9" y="90.9">LED[0..3]</text>
</g>
<text font-size="1.8" fill="#f00" x="82.9" y="175.5">PIU?02</text>
</svg>
